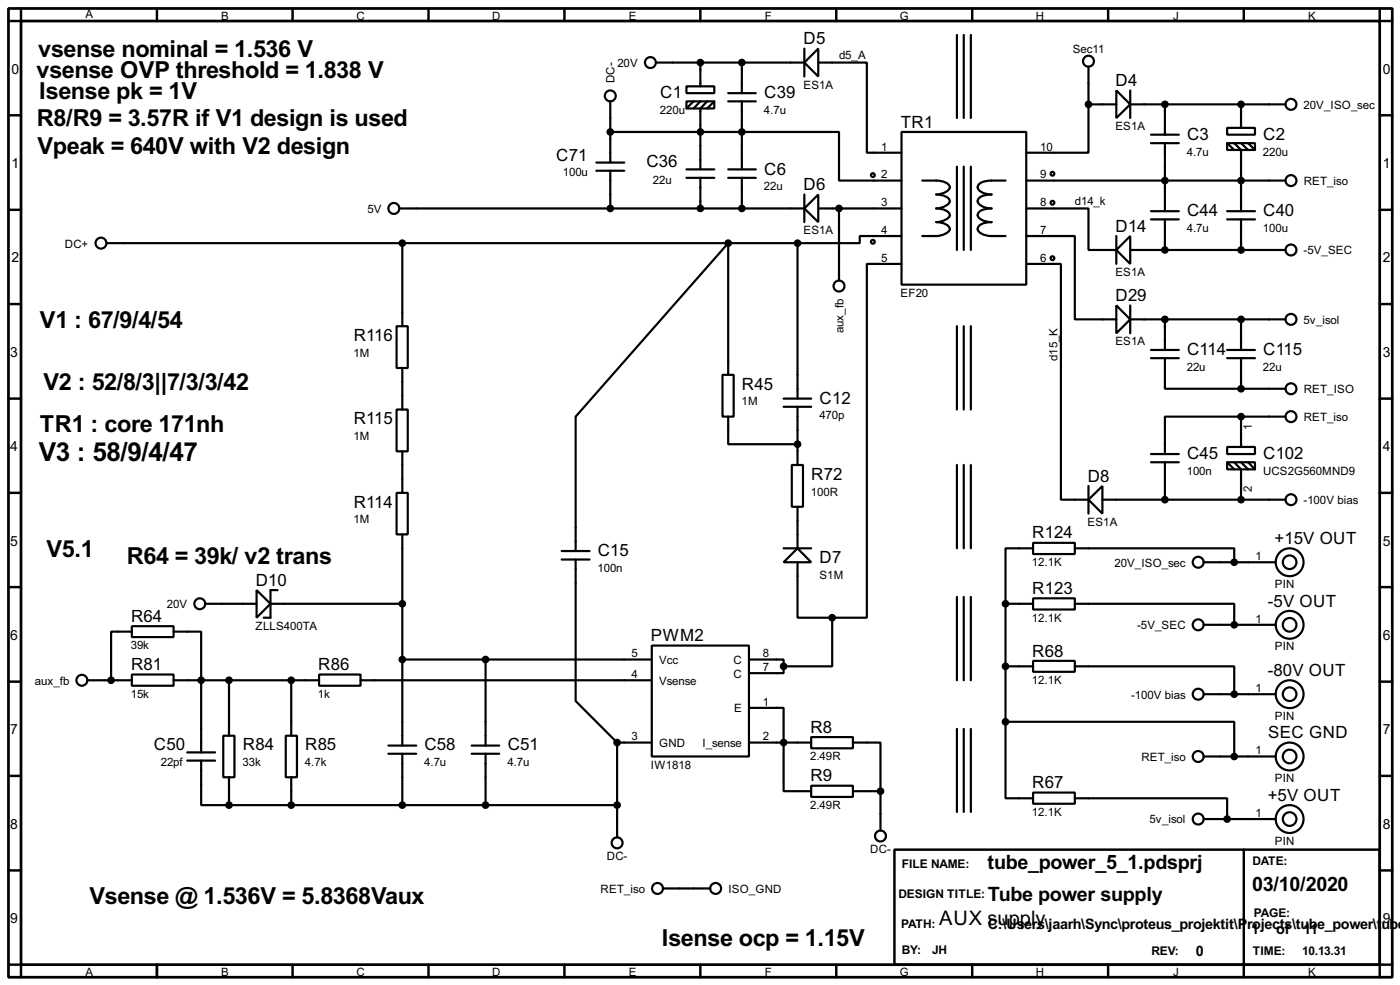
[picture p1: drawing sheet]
<svg xmlns="http://www.w3.org/2000/svg" width="256mm" height="180mm" viewBox="0 0 256 180" stroke-linecap="round" stroke-linejoin="round" font-family="sans-serif">
<path d="M1.6 1.6h253.5v177.3h-253.5zM3.9 3.9h248.9v172.7h-248.9z" fill="none" stroke="#000" stroke-width=".5"/>
<g fill="none" stroke="#000" stroke-width=".45">
<path d="M3.9 1.6v2.3h-2.3M28.8 1.6v2.3M53.6 1.6v2.3M78.5 1.6v2.3M103.4 1.6v2.3M128.3 1.6v2.3M153.2 1.6v2.3M178.1 1.6v2.3M203 1.6v2.3M227.9 1.6v2.3M252.8 1.6v2.3h2.3M1.6 21.1h2.3"/>
<path d="M1.6 38.4h2.3M252.8 21.1h2.3M252.8 38.4h2.3M1.6 55.7h2.3M252.8 55.7h2.3M1.6 73h2.3M252.8 73h2.3M1.6 90.2h2.3M252.8 90.2h2.3M1.6 107.5h2.3M252.8 107.5h2.3M1.6 124.8h2.3"/>
<path d="M252.8 124.8h2.3M1.6 142h2.3M1.6 159.3h2.3M163.9 155.5h88.9v21.1h-88.9zM227.9 155.5v23.4M252.8 142h2.3M252.8 159.3h2.3M1.6 176.6h2.3v2.3M28.8 176.6v2.3M53.6 176.6v2.3M78.5 176.6v2.3M103.4 176.6v2.3"/>
<path d="M128.3 176.6v2.3M153.2 176.6v2.3M178.1 176.6v2.3M203 176.6v2.3M255.1 176.6h-2.3v2.3"/>
</g>
<g fill="none" stroke="#000" stroke-width=".4">
<path d="M111.8 18.6v11.2M120.2 11.5h27.2M125.8 15.8h5.1v1.3h-5.1zM125.8 18.6h5.1v1.3h-5.1zM127.1 18.6l-1.3 1.3M128.3 11.5v4.3M128.3 18.6l-1.2 1.3M129.6 18.6l-1.3 1.3v11.1M130.9 18.6l-1.3 1.3M133.4 18.6h5.1M133.4 17.1h5.1M135.9 11.5v5.6"/>
<path d="M135.9 18.6v12.4M147.4 11.5l2.5-2.6v5.1zM147.4 8.9v5.1M149.9 11.5h8.9v16.5h6.4M175.3 6.4v15.2M176.6 6.4v15.2M177.9 6.4v15.2M199.4 19.1v8.9h-11.4M199.4 19.1h5.1M199.4 12.2v6.9M204.5 16.6l2.6 2.5-2.6 2.5zM207.1 19.1h28.4"/>
<path d="M207.1 16.6v5M213.4 19.1v5.6M227.4 19.1v4.3M73.2 38.2h74.2M109.3 31.3h5.1M109.3 29.8h5.1M111.8 24.2h41.9v8.9h11.5M111.8 31.3v6.9M125.8 32.6h5.1M125.8 31h5.1M128.3 32.6v5.6M133.4 32.6h5.1"/>
<path d="M133.4 31h5.1M135.9 32.6v5.6M147.4 35.6v5.1M149.9 35.6v5.1l-2.5-2.5zM149.9 38.2h15.3M153.7 38.2v13.2M165.2 24.2h22.8v27.9h-22.8zM169 33.1a8.4 8.4 0 0 1 4.2 .3 .89 .89 0 0 1 .8 .9 .89 .89 0 0 1-.8 .9l-1.1 .3-.6 .1a2.27 2.27 0 0 1 2.5 1.3 2.66 2.66 0 0 1-2.5 1.3 2.27 2.27 0 0 1 2.5 1.2 2.65 2.65 0 0 1-2.5 1.3 2.29 2.29 0 0 1 2.5 1.3 2.65 2.65 0 0 1-2.5 1.2h-2.5M175.3 30.5v15.3M176.6 30.5v15.3M177.9 30.5v15.3M184.2 33.1a8.9 8.9 0 0 0-4.4 .3 .91 .91 0 0 0-.7 .9 .91 .91 0 0 0 .7 .9l1.1 .3 .8 .1a2.91 2.91 0 0 0-2.5 .9 .91 .91 0 0 0 .6 1.2l1.1 .4 .8 .1a2.91 2.91 0 0 0-2.5 .8 .88 .88 0 0 0 .6 1.2l1.1 .4 .8 .1a2.87 2.87 0 0 0-2.5 .9 .88 .88 0 0 0 .6 1.2 7.3 7.3 0 0 0 4.4 .4"/>
<path d="M188 38.2h11.4v7.6h5.1M188 33.1h47.5M210.9 26.2h5.1M210.9 24.7h5.1M210.9 38.7h5.1M213.4 26.2v12.5M224.8 23.4h5.1v1.3h-5.1zM224.8 26.2h5.1v1.3h-5.1zM224.8 26.2l1.3 1.3M224.8 38.7h5.1M226.1 26.2l1.3 1.3v11.2M227.4 26.2l1.3 1.3"/>
<path d="M228.7 26.2l1.2 1.3M19.5 44.5h126.6M72.7 59.7h2v7.7h-2zM73.7 44.5v15.2M146.1 44.5v28.5M165.2 43.2h-7.7v1.3h-11.4M165.2 48.3h-6.4v64.8h-6.3M175.3 59.7v15.3M176.6 59.7v15.3M177.9 59.7v15.3M188 43.2h8.9v15.3h7.6M188 48.3h6.4v43.2h5"/>
<path d="M204.5 55.9l2.6 2.6-2.6 2.5zM204.5 43.2v5.1M207.1 43.2v5.1l-2.6-2.5zM207.1 45.8h28.4M207.1 58.5h28.4M207.1 55.9v5.1M210.9 40.2h5.1M213.4 40.2v5.6M213.4 58.5v5.6M224.8 40.2h5.1M227.4 40.2v5.6M227.4 58.5v5.6"/>
<path d="M72.7 75h2v7.6h-2zM73.7 67.4v7.6M132.4 68.6h2v7.7h-2zM133.4 76.3v5h12.7M133.4 68.6v-24.1l-27.9 31.8v24.6M143.6 74.5h5M143.6 73h5M146.1 74.5v10.6M210.9 65.6h5.1M210.9 64.1h5.1M213.4 65.6v5.6h14M224.8 65.6h5.1"/>
<path d="M224.8 64.1h5.1M227.4 76.3h-14v6.8M227.4 65.6v5.6M227.4 76.3v5.5M227.4 76.3h8.1M227.4 71.2h8.1M72.7 90.2h2v7.6h-2zM73.7 82.6v7.6M73.7 97.8v38.7M145.1 85.1h2v7.7h-2zM146.1 92.8v7.6M175.3 85.1v15.3"/>
<path d="M176.6 85.1v15.3M177.9 85.1v15.3M189.3 99.4h7.6v2h-7.6zM199.4 91.5l2.6-2.5v5zM199.4 89v5M202 91.5h33.5M210.9 84.6h5.1M210.9 83.1h5.1M213.4 84.6v6.9M224.8 81.8h5.1v1.3h-5.1zM224.8 84.6h5.1v1.3h-5.1zM224.8 84.6l1.3 1.3"/>
<path d="M226.1 84.6l1.3 1.3v5.6M227.4 84.6l1.3 1.3M228.7 84.6l1.2 1.3M24.2 114.6h7.6v2h-7.6zM24.2 115.6h-3.8v8.9M31.8 115.6h5.1v22.1M37.6 110.5h9.4M47 108l2.6 2.5-2.6 2.6zM49.6 110.5h24.1M50.9 108h-1.3v5.1h-1.3M102.9 100.9h5.1M102.9 102.4h5.1"/>
<path d="M105.5 102.4v25.9l7.6 7.6M119.4 118.2h17.8v20.3h-17.8zM143.6 102.9l2.5-2.5 2.5 2.5zM143.6 100.4h5M146.1 102.9v10.2h6.4M152.5 113.1v8.9h-8.9M175.3 109.3v15.2M176.6 109.3v15.2M177.9 109.3v15.2M184.2 110.5h5.1M184.2 110.5v21.6M189.3 109.5h7.6v2.1h-7.6z"/>
<path d="M189.3 100.4h-5.1v10.1M196.9 100.4h29.2v2.5M196.9 110.5h29.2v3.9M220.5 102.9h13.2M220.5 114.4h13.2M16.1 124.5h8.1M24.2 123.5h7.6v2h-7.6zM31.8 124.5h26.7M34.3 137.7h5.1M34.3 139.2h5.1M36.9 139.2v8.2h5.1M40.9 134.7h2.1v7.6h-2.1z"/>
<path d="M42 124.5v10.2M52.4 134.7h2v7.6h-2zM53.4 124.5v10.2M58.5 123.5h7.6v2h-7.6zM66.1 124.5h53.3M71.2 138h5.1M71.2 136.5h5.1M73.7 138v9.4M73.7 120.7h45.7M86.4 138h5.1M86.4 136.5h5.1M89 120.7v15.8"/>
<path d="M89 138v9.4M113.1 135.9v17.4M113.1 135.9h6.3M137.2 120.7h6.4v1.3M137.2 129.6h6.4v15.2h5M137.2 135.9h11.4M143.6 122v1.2h-6.4M148.6 134.9h7.7v2.1h-7.7zM156.3 135.9h5v8.9M175.3 133.4v15.2M176.6 133.4v15.2M177.9 133.4v15.2"/>
<path d="M184.2 132.1v14h5.1M184.2 132.1h41.9v6.4M184.2 122h5.1M189.3 121h7.6v2h-7.6zM196.9 122h29.2v5.1M220.5 127.1h13.2M220.5 138.5h13.2M42 142.3v5.1M42 147.4h71.1M53.4 142.3v5.1M148.6 143.8h7.7v2.1h-7.7zM156.3 144.8h5"/>
<path d="M161.3 144.8v7.2M189.3 145.1h7.6v2h-7.6zM196.9 146.1h27.9v3.8M220.5 149.9h13.2M121.5 162.6h8.6"/>
<circle cx="111.8" cy="17.6" r="1"/>
<circle cx="119.1" cy="11.5" r="1"/>
<circle cx="199.4" cy="11.2" r="1"/>
<circle cx="236.5" cy="19.1" r="1"/>
<circle cx="72.1" cy="38.2" r="1"/>
<circle cx="159.9" cy="32.1" r=".35"/>
<circle cx="192.8" cy="31.8" r=".35"/>
<circle cx="192.8" cy="37.1" r=".35"/>
<circle cx="236.5" cy="33.1" r="1"/>
<circle cx="18.5" cy="44.5" r="1"/>
<circle cx="153.7" cy="52.4" r="1"/>
<circle cx="159.9" cy="44.3" r=".35"/>
<circle cx="192.8" cy="47.3" r=".35"/>
<circle cx="236.5" cy="45.8" r="1"/>
<circle cx="236.5" cy="58.5" r="1"/>
<circle cx="236.5" cy="71.2" r="1"/>
<circle cx="236.5" cy="76.3" r="1"/>
<circle cx="236.5" cy="91.5" r="1"/>
<circle cx="36.6" cy="110.5" r="1"/>
<circle cx="219.5" cy="114.4" r="1"/>
<circle cx="219.5" cy="102.9" r="1"/>
<circle cx="236.2" cy="102.9" r="2.55"/>
<circle cx="236.2" cy="114.4" r="2.55"/>
<circle cx="236.2" cy="114.4" r="1.25"/>
<circle cx="236.2" cy="102.9" r="1.25"/>
<circle cx="15" cy="124.5" r="1"/>
<circle cx="219.5" cy="127.1" r="1"/>
<circle cx="219.5" cy="138.5" r="1"/>
<circle cx="236.2" cy="127.1" r="2.55"/>
<circle cx="236.2" cy="138.5" r="2.55"/>
<circle cx="236.2" cy="138.5" r="1.25"/>
<circle cx="236.2" cy="127.1" r="1.25"/>
<circle cx="113" cy="154.3" r="1"/>
<circle cx="161.3" cy="153" r="1"/>
<circle cx="219.5" cy="149.9" r="1"/>
<circle cx="236.2" cy="149.9" r="2.55"/>
<circle cx="236.2" cy="149.9" r="1.25"/>
<circle cx="120.4" cy="162.6" r="1"/>
<circle cx="131.1" cy="162.6" r="1"/>
</g>
<g fill="#000" stroke="#000" stroke-width=".4">
<circle cx="128.3" cy="11.5" r=".5"/>
<circle cx="135.9" cy="11.5" r=".5"/>
<circle cx="199.4" cy="19.1" r=".5"/>
<circle cx="213.4" cy="19.1" r=".5"/>
<circle cx="227.3" cy="19.1" r=".5"/>
<circle cx="111.8" cy="24.2" r=".5"/>
<circle cx="111.8" cy="38.2" r=".5"/>
<circle cx="128.3" cy="24.2" r=".5"/>
<circle cx="128.3" cy="38.2" r=".5"/>
<circle cx="135.9" cy="24.2" r=".5"/>
<circle cx="135.9" cy="38.2" r=".5"/>
<circle cx="153.7" cy="38.2" r=".5"/>
<circle cx="213.4" cy="33.1" r=".5"/>
<circle cx="227.3" cy="33.1" r=".5"/>
<circle cx="73.7" cy="44.5" r=".5"/>
<circle cx="133.4" cy="44.5" r=".5"/>
<circle cx="146.1" cy="44.5" r=".5"/>
<circle cx="213.4" cy="45.8" r=".5"/>
<circle cx="213.4" cy="58.5" r=".5"/>
<circle cx="227.3" cy="45.8" r=".5"/>
<circle cx="227.3" cy="58.5" r=".5"/>
<circle cx="227.3" cy="71.2" r=".5"/>
<circle cx="227.3" cy="76.3" r=".5"/>
<circle cx="146.1" cy="81.3" r=".5"/>
<circle cx="213.4" cy="91.5" r=".5"/>
<circle cx="227.3" cy="91.5" r=".5"/>
<circle cx="73.7" cy="110.5" r=".5"/>
<circle cx="152.4" cy="113.1" r=".5"/>
<circle cx="184.2" cy="110.5" r=".5"/>
<circle cx="226.1" cy="114.4" r=".5"/>
<circle cx="226.1" cy="102.9" r=".5"/>
<circle cx="20.3" cy="124.5" r=".5"/>
<circle cx="36.8" cy="124.5" r=".5"/>
<circle cx="41.9" cy="124.5" r=".5"/>
<circle cx="53.3" cy="124.5" r=".5"/>
<circle cx="73.7" cy="120.7" r=".5"/>
<circle cx="88.9" cy="120.7" r=".5"/>
<circle cx="113" cy="135.9" r=".5"/>
<circle cx="143.5" cy="135.9" r=".5"/>
<circle cx="143.5" cy="122" r=".5"/>
<circle cx="184.2" cy="132.1" r=".5"/>
<circle cx="184.2" cy="122" r=".5"/>
<circle cx="226.1" cy="138.5" r=".5"/>
<circle cx="226.1" cy="127.1" r=".5"/>
<circle cx="41.9" cy="147.4" r=".5"/>
<circle cx="53.3" cy="147.4" r=".5"/>
<circle cx="73.7" cy="147.4" r=".5"/>
<circle cx="88.9" cy="147.4" r=".5"/>
<circle cx="113" cy="147.4" r=".5"/>
<circle cx="161.3" cy="144.8" r=".5"/>
<circle cx="224.8" cy="149.9" r=".5"/>
</g>
<text font-size="5.4" x="7.1" y="84.3">V3 : 58/9/4/47</text>
<g font-size="4.8">
<text x="7" y="10.4">vsense nominal = 1.536 V</text>
<text x="6.7" y="14.3">vsense OVP threshold = 1.838 V</text>
<text x="6.7" y="23.1">R8/R9 = 3.57R if V1 design is used</text>
<text x="7.2" y="18.1">Isense pk = 1V</text>
<text x="6.9" y="28.2">Vpeak = 640V with V2 design</text>
<text x="7.3" y="60">V1 : 67/9/4/54</text>
<text x="8" y="71.5">V2 : 52/8/3||7/3/3/42</text>
<text x="7.3" y="79">TR1 : core 171nh</text>
<text x="8.5" y="101.9">V5.1</text>
<text x="23.2" y="103.2">R64 = 39k/ v2 trans</text>
<text x="16.4" y="165.4">Vsense @ 1.536V = 5.8368Vaux</text>
<text x="121.2" y="173.1">Isense ocp = 1.15V</text>
</g>
<g font-size="4.1">
<text x="180.9" y="159.1">tube_power_5_1.pdsprj</text>
<text x="181" y="164.9">Tube power supply</text>
<text x="229.4" y="163.1">03/10/2020</text>
<text x="172.1" y="169.2">AUX supply</text>
</g>
<g font-size="3.5">
<text x="147.2" y="8.1">D5</text>
<text x="121" y="18">C1</text>
<text x="140" y="18">C39</text>
<text x="204.4" y="15.7">D4</text>
<text x="165" y="23.3">TR1</text>
<text x="101.9" y="29.4">C71</text>
<text x="217.5" y="25.6">C3</text>
<text x="231.4" y="25.6">C2</text>
<text x="118.4" y="30.7">C36</text>
<text x="140" y="31.9">C6</text>
<text x="147.2" y="34.8">D6</text>
<text x="217.5" y="39.5">C44</text>
<text x="231.4" y="39.5">C40</text>
<text x="204.4" y="42.4">D14</text>
<text x="204.4" y="55.1">D29</text>
<text x="64.8" y="62.4">R116</text>
<text x="217.5" y="64.9">C114</text>
<text x="231.4" y="64.9">C115</text>
<text x="135.9" y="71.3">R45</text>
<text x="64.8" y="77.6">R115</text>
<text x="150.2" y="73.9">C12</text>
<text x="217.5" y="84">C45</text>
<text x="231.4" y="84">C102</text>
<text x="148.6" y="87.8">R72</text>
<text x="199.3" y="88.2">D8</text>
<text x="64.8" y="92.9">R114</text>
<text x="109.5" y="101.8">C15</text>
<text x="189.1" y="98.6">R124</text>
<text x="233.5" y="99.6">+15V OUT</text>
<text x="46.9" y="107.2">D10</text>
<text x="150.2" y="103.1">D7</text>
<text x="24" y="113.8">R64</text>
<text x="189.1" y="108.7">R123</text>
<text x="232.3" y="111">-5V OUT</text>
<text x="119.3" y="117.4">PWM2</text>
<text x="24" y="122.7">R81</text>
<text x="58.3" y="122.7">R86</text>
<text x="189.1" y="120.2">R68</text>
<text x="232.3" y="123.7">-80V OUT</text>
<text x="28.2" y="137.4">C50</text>
<text x="44.5" y="137.4">R84</text>
<text x="55.9" y="137.4">R85</text>
<text x="77.8" y="137.4">C58</text>
<text x="93" y="137.4">C51</text>
<text x="148.5" y="134.1">R8</text>
<text x="232.3" y="135.1">SEC GND</text>
<text x="148.5" y="143">R9</text>
<text x="189.1" y="144.3">R67</text>
<text x="232.3" y="146.6">+5V OUT</text>
</g>
<g font-size="3">
<text x="180.9" y="170">C:\Users\jaarh\Sync\proteus_projektit\P</text>
<text x="228.5" y="170">rojects\tube_power\t</text>
<text x="229.2" y="171">1</text>
<text x="233.8" y="171">of</text>
<text x="238.8" y="171">11</text>
<text x="253.1" y="170">ube</text>
<text x="219.1" y="175">0</text>
</g>
<g font-size="2.9">
<text x="2.1" y="13.5">0</text>
<text x="253.4" y="13.5">0</text>
<text x="2.1" y="30.7">1</text>
<text x="253.4" y="30.7">1</text>
<text x="2.1" y="48">2</text>
<text x="253.4" y="48">2</text>
<text x="1.9" y="65.3">3</text>
<text x="253.4" y="65.3">3</text>
<text x="1.9" y="82.5">4</text>
<text x="253.4" y="82.5">4</text>
<text x="1.9" y="99.9">5</text>
<text x="253.4" y="99.9">5</text>
<text x="1.9" y="117.1">6</text>
<text x="253.4" y="117.1">6</text>
<text x="1.9" y="134.4">7</text>
<text x="253.4" y="134.4">7</text>
<text x="1.9" y="151.7">8</text>
<text x="253.4" y="151.7">8</text>
<text x="1.9" y="168.9">9</text>
<text x="253.4" y="168.9">9</text>
</g>
<g font-size="2.5">
<text x="165.2" y="158.9">FILE NAME:</text>
<text x="229.4" y="158.4">DATE:</text>
<text x="164.6" y="164.4">DESIGN TITLE:</text>
<text x="229.7" y="167.8">PAGE:</text>
<text x="165.1" y="169.8">PATH:</text>
<text x="165.2" y="174.6">BY:</text>
<text x="170.7" y="174.6">JH</text>
<text x="210.9" y="174.8">REV:</text>
<text x="229.5" y="174.8">TIME:</text>
<text x="238.6" y="174.8">10.13.31</text>
</g>
<g font-size="2.4">
<text x="15.6" y="3.4">A</text>
<text x="40.5" y="3.6">B</text>
<text x="65.3" y="3.6">C</text>
<text x="90.2" y="3.6">D</text>
<text x="115.2" y="3.6">E</text>
<text x="140.1" y="3.6">F</text>
<text x="164.8" y="3.6">G</text>
<text x="189.8" y="3.6">H</text>
<text x="214.9" y="3.6">J</text>
<text x="239.6" y="3.6">K</text>
<text x="153.7" y="10.9">d5_A</text>
<text x="196.5" y="9.7">Sec11</text>
<text x="112.6" y="15.2" transform="rotate(-90 112.6 15.2)">DC-</text>
<text x="113.1" y="12.3">20V</text>
<text x="147.2" y="16.2">ES1A</text>
<text x="120.9" y="20.9">220u</text>
<text x="140" y="20.9">4.7u</text>
<text x="204.3" y="23.8">ES1A</text>
<text x="238.8" y="19.9">20V_ISO_sec</text>
<text x="161.5" y="27.5">1</text>
<text x="190.6" y="27.5">10</text>
<text x="217.4" y="28.5">4.7u</text>
<text x="231.4" y="28.5">220u</text>
<text x="103.1" y="32.3">100u</text>
<text x="119.6" y="33.6">22u</text>
<text x="140" y="34.9">22u</text>
<text x="161.5" y="32.6">2</text>
<text x="190.6" y="32.6">9</text>
<text x="238.8" y="33.9">RET_iso</text>
<text x="67.3" y="39">5V</text>
<text x="161.5" y="37.7">3</text>
<text x="190.6" y="37.7">8</text>
<text x="196.9" y="37.6">d14_k</text>
<text x="11.9" y="45.3">DC+</text>
<text x="147.2" y="42.9">ES1A</text>
<text x="161.5" y="42.8">4</text>
<text x="161.5" y="47.9">5</text>
<text x="190.6" y="42.8">7</text>
<text x="190.6" y="47.9">6</text>
<text x="217.4" y="42.5">4.7u</text>
<text x="231.4" y="42.5">100u</text>
<text x="238.8" y="46.6">-5V_SEC</text>
<text x="204.3" y="50.5">ES1A</text>
<text x="165" y="54.3">EF20</text>
<text x="238.8" y="59.3">5v_isol</text>
<text x="64.8" y="65.4">1M</text>
<text x="154.5" y="61" transform="rotate(-90 154.5 61)">aux_fb</text>
<text x="204.3" y="63.2">ES1A</text>
<text x="193.8" y="66" transform="rotate(-90 193.8 66)">d15_K</text>
<text x="217.4" y="67.9">22u</text>
<text x="231.4" y="67.9">22u</text>
<text x="238.8" y="72">RET_ISO</text>
<text x="135.9" y="74.2">1M</text>
<text x="150.1" y="76.8">470p</text>
<text x="238.8" y="77.1">RET_iso</text>
<text x="64.8" y="80.6">1M</text>
<text x="229.3" y="78.7" transform="rotate(-90 229.3 78.7)">1</text>
<text x="217.4" y="86.9">100n</text>
<text x="231.4" y="86.9">UCS2G560MND9</text>
<text x="64.8" y="95.8">1M</text>
<text x="148.6" y="90.8">100R</text>
<text x="229.3" y="90.1" transform="rotate(-90 229.3 90.1)">2</text>
<text x="238.8" y="92.3">-100V bias</text>
<text x="199.2" y="96.2">ES1A</text>
<text x="109.5" y="104.7">100n</text>
<text x="150.1" y="106">S1M</text>
<text x="189.1" y="103.6">12.1K</text>
<text x="204.2" y="103.7">20V_ISO_sec</text>
<text x="230" y="102.5">1</text>
<text x="233.5" y="107.7">PIN</text>
<text x="30.6" y="111.3">20V</text>
<text x="189.1" y="113.8">12.1K</text>
<text x="230" y="114">1</text>
<text x="24" y="118.8">39k</text>
<text x="46.8" y="115.3">ZLLS400TA</text>
<text x="208.3" y="115.2">-5V_SEC</text>
<text x="233.5" y="119.1">PIN</text>
<text x="6.4" y="125.3">aux_fb</text>
<text x="115.7" y="124.1">4</text>
<text x="115.7" y="120.3">5</text>
<text x="120.7" y="125.3">Vsense</text>
<text x="120.7" y="121.5">Vcc</text>
<text x="134.4" y="121.5">C</text>
<text x="134.4" y="124">C</text>
<text x="139.8" y="120.3">8</text>
<text x="139.8" y="122.8">7</text>
<text x="189.1" y="125.2">12.1K</text>
<text x="24" y="127.7">15k</text>
<text x="58.3" y="127.7">1k</text>
<text x="134.5" y="130.4">E</text>
<text x="139.8" y="129.2">1</text>
<text x="207.2" y="127.9">-100V bias</text>
<text x="230" y="126.7">1</text>
<text x="233.5" y="131.8">PIN</text>
<text x="115.7" y="135.5">3</text>
<text x="120.7" y="136.7">GND</text>
<text x="128.7" y="136.7">I_sense</text>
<text x="139.8" y="135.5">2</text>
<text x="29.5" y="140.3">22pf</text>
<text x="44.5" y="140.3">33k</text>
<text x="55.9" y="140.3">4.7k</text>
<text x="77.7" y="140.3">4.7u</text>
<text x="93" y="140.3">4.7u</text>
<text x="119.2" y="140.7">IW1818</text>
<text x="148.4" y="139.2">2.49R</text>
<text x="209.1" y="139.3">RET_iso</text>
<text x="230" y="138.1">1</text>
<text x="233.5" y="143.2">PIN</text>
<text x="148.4" y="148.1">2.49R</text>
<text x="189.1" y="149.3">12.1K</text>
<text x="230" y="149.5">1</text>
<text x="210.6" y="150.7">5v_isol</text>
<text x="233.5" y="154.7">PIN</text>
<text x="111.2" y="157.4">DC-</text>
<text x="159.4" y="156.1">DC-</text>
<text x="110" y="163.4">RET_iso</text>
<text x="133.4" y="163.4">ISO_GND</text>
<text x="15.6" y="178.7">A</text>
<text x="40.5" y="178.7">B</text>
<text x="65.3" y="178.7">C</text>
<text x="90.2" y="178.7">D</text>
<text x="115.2" y="178.7">E</text>
<text x="140.1" y="178.7">F</text>
<text x="164.8" y="178.7">G</text>
<text x="189.8" y="178.7">H</text>
<text x="214.9" y="178.7">J</text>
<text x="239.6" y="178.7">K</text>
</g>
</svg>
